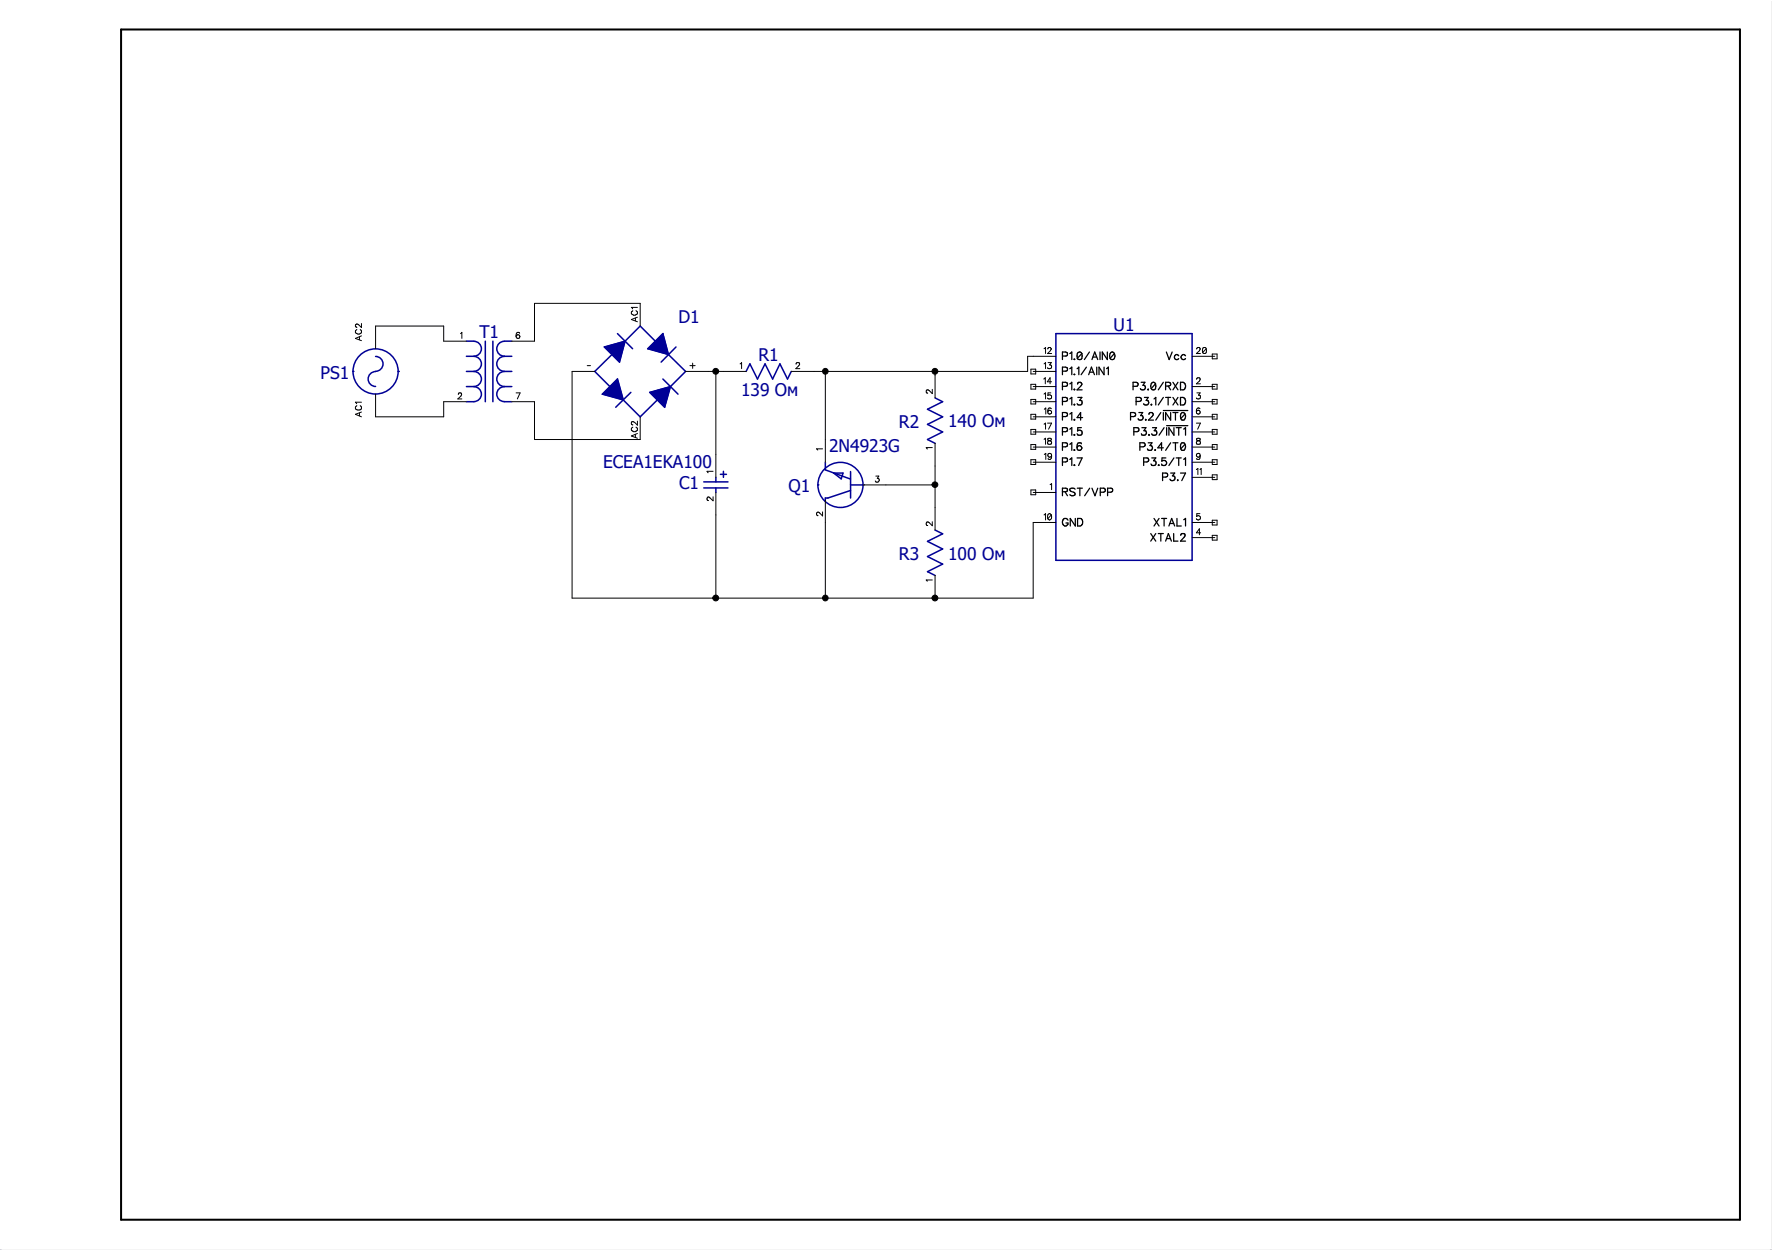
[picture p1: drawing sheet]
<svg xmlns="http://www.w3.org/2000/svg" width="297mm" height="210mm" viewBox="0 0 297 210" stroke-linecap="round" stroke-linejoin="round" font-family="sans-serif">
<g fill="#000" stroke="#000" stroke-width=".17">
<path d="M0 0h297.3v209.8h-297.3z"/>
<circle cx="120.1" cy="62.4" r=".49"/>
<circle cx="138.5" cy="62.4" r=".48"/>
<circle cx="156.9" cy="62.4" r=".49"/>
<circle cx="156.9" cy="81.4" r=".48"/>
<circle cx="120.1" cy="100.4" r=".49"/>
<circle cx="138.5" cy="100.4" r=".48"/>
<circle cx="156.9" cy="100.4" r=".49"/>
</g>
<g fill="#fff" stroke="#fff" stroke-width=".17">
<path d="M0 0h297.3v209.8h-297.3z"/>
<path d="M.3 0h296.7v209.8h-296.7z"/>
</g>
<g fill="none" stroke="#000" stroke-width=".17">
<path d="M59.9 55.3l-.2 .2a.48 .48 0 0 0 .5 .6 .48 .48 0 0 0 .4-.6l-.1-.2M60.3 56.6v.4M60.7 56.4l-1.1 .4 1.1 .4M60.7 54.3v.7l-.5-.5-.3-.1-.3 .2v.2l.3 .2M77.3 56l.2-.2v1M78.3 57.3h-3.8v-2.5h-11.5v3.8M86.7 56.4l.2-.2 .2 .1a.32 .32 0 0 1 0 .5 .32 .32 0 0 1-.4-.1zM87.2 56v-.1l-.3-.1a.52 .52 0 0 0-.3 .7M106.2 52.2a.39 .39 0 0 0-.2 .4 .39 .39 0 0 0 .3 .3h.3a.39 .39 0 0 0 .4-.3 .39 .39 0 0 0-.3-.4M106.6 53.4v.5M107 53.3l-1 .4 1 .3M107 51.6h-1l.2 .3"/>
<path d="M107.4 54.8v-3.9h-17.7v6.4h-3.8M175.2 58.6l.3-.3v1.1M175.9 58.6l.1-.3h.2l.2 .3-.6 .8h.7M177.2 59.8h-4.7v2.6h-39.7M200.1 59.8h3.8M200.8 58.6l.2-.3 .3 .1 .1 .2-.1 .3-.5 .5h.7M202.4 58.6l-.6 .6M202.4 58.6v-.2l-.3-.1a.58 .58 0 0 0-.3 .9M202.4 58.6l.1 .3-.1 .4h-.5l-.1-.1M203.5 59.5h.8v.8h-.8zM59.9 68.1a.41 .41 0 0 0-.2 .6 .41 .41 0 0 0 .6 .2 .38 .38 0 0 0 .4-.3 .38 .38 0 0 0-.2-.5M60.3 69.4v.4"/>
<path d="M60.7 69.2l-1.1 .4 1.1 .4M60.7 67.5h-1.1l.3 .3M63 66.2v3.8h11.5v-2.5h3.8M76.9 66.2l.2-.2h.3l.1 .2-.2 .3-.5 .5h.7M85.9 67.5h3.8v6.3h17.7v-3.8M86.6 66h.7l-.5 1M98.6 61.4h.5M99.8 62.4h-3.8v38h77.4v-12.7h3.8M106.2 71.7a.39 .39 0 0 0-.2 .5 .39 .39 0 0 0 .3 .3 .45 .45 0 0 0 .6-.2 .45 .45 0 0 0-.1-.5l-.1-.1M106.6 73v.4M107 70.7v.7l-.5-.5-.3-.1-.2 .1v.3l.2 .1M107 72.8l-1 .4 1 .4"/>
<path d="M115.1 62.4h10.1M115.8 61.4h.9M116.2 61v.9M119.7 79.1h-1l.1 .3M120.1 62.4h.1M120.1 62.4v17.8M124.2 61.1l.3-.2v1M133.6 61.1a.3 .3 0 0 1 .3-.2 .3 .3 0 0 1 .3 .3l-.6 .7h.6M138 75.4h-1l.2 .2M138.5 62.4v15.2M147 79.9h.5l-.3 .4 .2 .1 .2 .2-.2 .3a.33 .33 0 0 1-.5-.1M156.5 65.4v.7l-.5-.5-.4-.1-.2 .1v.2l.3 .2"/>
<path d="M156.5 75.2h-1.1l.2 .2M156.9 62.4v4.4M156.9 74.4v14.6M173 62h.8v.8h-.8zM173 64.5h.8v.8h-.8zM173 67.1h.8v.7h-.8zM173 69.6h.8v.8h-.8zM173 72.1h.8v.8h-.8zM173 74.7h.8v.8h-.8zM173 77.2h.8v.8h-.8zM173.4 70h3.8M173.4 62.4h3.8"/>
<path d="M173.4 67.5h3.8M173.4 64.9h3.8M173.4 72.5h3.8M173.4 75.1h3.8M173.4 77.6h3.8M175.2 63.6l.2-.2v1M175.2 61.1l.3-.2v1M175.2 66.2l.3-.2v1M175.2 71.2l.3-.1v1M175.2 73.8l.3-.2v1M175.3 68.7l.2-.2v1M175.3 76.3l.2-.2v1.1"/>
<path d="M175.8 71.1h.7l-.5 1M175.9 60.9h.5l-.3 .4a.35 .35 0 0 1 .3 .5 .35 .35 0 0 1-.6-.1M175.9 73.6v.3l.5 .3v.3l-.2 .1-.3-.1-.1-.2 .1-.2 .5-.3v-.2zM176.4 66h-.5v.4a.37 .37 0 0 1 .5 0 .37 .37 0 0 1-.1 .5 .37 .37 0 0 1-.5-.1M176.4 68.6l-.3-.1a.52 .52 0 0 0-.2 .7M176.5 76.5a.49 .49 0 0 1-.4 .7l-.2-.2M176.5 64.1h-.7l.4-.7v1M200.1 70h3.8M200.1 67.5h3.8M200.1 64.9h3.8M200.1 72.5h3.8M200.1 75.1h3.8"/>
<path d="M200.1 77.6h3.8M200.8 71.1h.7l-.5 1M200.8 78.8l.2-.1v1M200.8 63.7v-.1a.31 .31 0 0 1 .3-.2 .31 .31 0 0 1 .3 .2l-.1 .4-.5 .4h.7M200.9 66h.5l-.3 .4a.35 .35 0 0 1 .3 .5 .35 .35 0 0 1-.6-.1M200.9 73.6v.3l.4 .2 .2 .2a.32 .32 0 0 1-.5 .3 .32 .32 0 0 1 0-.5l.4-.2v-.2l-.2-.1zM201.4 68.6l-.3-.1a.52 .52 0 0 0-.3 .7M201.4 78.8l.2-.1v1M201.4 76.5a.49 .49 0 0 1-.4 .7l-.2-.2M203.5 64.5h.8v.8h-.8zM203.5 67.1h.8v.7h-.8zM203.5 69.6h.8v.8h-.8z"/>
<path d="M203.5 72.1h.8v.8h-.8zM203.5 74.7h.8v.8h-.8zM203.5 77.2h.8v.8h-.8zM203.5 79.7h.8v.8h-.8zM119.7 83.4v.7l-.7-.6a.29 .29 0 0 0-.3 .2 .29 .29 0 0 0 .1 .4h.1M120.1 82.7v17.7M138 86v.6l-.5-.6a.29 .29 0 0 0-.5 .2 .29 .29 0 0 0 .3 .4M138.5 84v16.4M144.9 81.4h12M156.5 87.6v.7l-.8-.6a.3 .3 0 0 0-.3 .2 .3 .3 0 0 0 .3 .3M156.5 97.4h-1.1l.2 .2M156.9 96.6v3.8"/>
<path d="M173 82.3h.8v.8h-.8zM173.4 82.7h3.8M175.2 86.5l.3-.2v1M176.2 81.4l.3-.2v1M176.4 86.5l.1 .2a.45 .45 0 0 1-.4 .6l-.2-.2M176.4 86.5l-.3-.2a.58 .58 0 0 0-.2 .8M176.4 86.5l-.5 .6M200.1 90.3h3.8M200.1 87.7h3.8M200.1 80.2h3.8M201.4 86.3h-.5l-.1 .4a.36 .36 0 0 1 .6 0 .36 .36 0 0 1-.1 .5 .36 .36 0 0 1-.5-.1M201.5 89.5h-.7l.5-.7v1"/>
<path d="M203.5 87.4h.8v.8h-.8zM203.5 89.9h.8v.8h-.8zM156.9 100.4h.1"/>
<circle cx="176.2" cy="76.5" r=".33"/>
<circle cx="176.2" cy="69.2" r=".31"/>
<circle cx="201.1" cy="76.5" r=".31"/>
<circle cx="201.1" cy="69.2" r=".33"/>
</g>
<g fill="none" stroke="#000096" stroke-width=".25">
<path d="M63 59.9a1.25 1.25 0 0 1 1.3 1.2 1.25 1.25 0 0 1-1.3 1.2M78.3 57.3h1.2M79.5 57.3a1.25 1.25 0 0 1 1.3 1.3 1.25 1.25 0 0 1-1.3 1.2h-1.2M79.5 59.9a1.25 1.25 0 0 1 1.3 1.2 1.25 1.25 0 0 1-1.3 1.2M81.4 57.3v10.2M82.7 57.3v10.2M84.6 57.3a1.25 1.25 0 0 0-1.2 1.3 1.25 1.25 0 0 0 1.2 1.2h1.3M84.6 59.9a1.25 1.25 0 0 0-1.2 1.2 1.25 1.25 0 0 0 1.2 1.2M84.6 57.3h1.3M101.4 58.3l3.5-1-.9 3.5zM102.7 59.5l-2.9 2.9 2.6 2.5M103.6 56l2.6 2.6"/>
<path d="M104.9 57.3l2.5-2.5 2.6 2.5M111.3 56l.9 3.5-3.5-.9zM112.2 59.5l2.9 2.9-2.6 2.5M113.5 58.3l-2.5 2.5M177.2 56h22.9v38.1h-22.9zM59.2 62.4h.1M59.2 62.4a3.8 3.8 0 0 1 3.8-3.8 3.8 3.8 0 0 1 3.8 3.8M59.2 62.4a3.8 3.8 0 0 0 3.8 3.8 3.8 3.8 0 0 0 3.8-3.8M63 62.4a1.25 1.25 0 0 0-1.2 1.2 1.25 1.25 0 0 0 1.2 1.3M66.8 62.4h.1M78.3 62.4h1.2a1.25 1.25 0 0 1 1.3 1.2 1.25 1.25 0 0 1-1.3 1.3h-1.2M78.3 67.5h1.2"/>
<path d="M79.5 64.9a1.25 1.25 0 0 1 1.3 1.3 1.25 1.25 0 0 1-1.3 1.2M84.6 64.9a1.25 1.25 0 0 0-1.2 1.3 1.25 1.25 0 0 0 1.2 1.2M84.6 67.5h1.3M85.9 62.4h-1.3a1.25 1.25 0 0 0-1.2 1.2 1.25 1.25 0 0 0 1.2 1.3h1.3M101.1 66.2l2.5-2.6 1 3.6zM104.6 67.2l2.8 2.8 2.9-2.8M105.9 65.9l-2.6 2.5M109.1 65.9l3.4-1-1 3.5zM111.3 63.6l2.5 2.6M120.9 79.7h1M121.4 79.1v1.1M125.2 62.4l.7-1.3 1.2 2.5 1.3-2.5 1.3 2.5 1.2-2.5 1.3 2.5 .6-1.2"/>
<path d="M138.5 78.9l4.2 1.6M138.5 77.6v1.3M139.9 79.4h1.6l-.3 1zM142.7 79.2v4.4M156.9 66.8l1.3 .7-2.5 1.2 2.5 1.3-2.5 1.3 2.5 1.2-2.5 1.3 1.2 .6M118.1 80.9h4.1M118.1 81.9h4.1M120.1 80.2v.7M120.1 81.9v.8M137.2 81.4h.1M142.7 81.4h2.1M142.7 82.4l-3.8 1.2h-.4v.4"/>
<path d="M144.9 81.4h.1M156.9 89l1.3 .6-2.5 1.3 2.5 1.3-2.5 1.3 2.5 1.2-2.5 1.3 1.2 .6"/>
<circle cx="141.1" cy="81.4" r="3.8"/>
</g>
<g fill="#000096" stroke="#000096" stroke-width=".17">
<path d="M101.4 58.3l3.5-1-.9 3.5z"/>
<path d="M111.3 56l.9 3.5-3.5-.9z"/>
<path d="M101.1 66.2l2.5-2.6 1 3.6z"/>
<path d="M109.1 65.9l3.4-1-1 3.5z"/>
</g>
<g fill="none" stroke="#000" stroke-width=".21">
<path d="M178.3 59.8h.6a.34 .34 0 0 0 .3-.2 .34 .34 0 0 0-.1-.4l-.2-.1h-.6v1.3M179.5 59.4l.4-.3v1.3M181.6 59.4a.41 .41 0 0 0-.4-.3 .41 .41 0 0 0-.4 .3v.8M181.6 59.4v.8a.44 .44 0 0 1-.8 0M181.6 59.4l-.8 .8M182.8 59.1l-.8 1.3M183.4 60h.6M184.6 59.1v1.3M185.8 59.1v1.3l-.8-1.3v1.3M187 59.4a.38 .38 0 0 0-.3-.3 .38 .38 0 0 0-.4 .3l-.1 .3 .1 .5M187 59.4a.59 .59 0 0 1 .1 .7 .59 .59 0 0 1-.7 .2l-.1-.1M187 59.4l-.7 .8"/>
<path d="M195.7 59.1l.5 1.3 .5-1.3M197.8 59.7a.4 .4 0 0 0-.6 0 .4 .4 0 0 0 0 .6 .4 .4 0 0 0 .6-.1M199 59.7a.42 .42 0 0 0-.7 0 .42 .42 0 0 0 0 .6 .42 .42 0 0 0 .7-.1M178.3 62.3h.6a.34 .34 0 0 0 .3-.2 .34 .34 0 0 0-.1-.3l-.2-.1h-.6v1.2M178.3 64.9h.6a.34 .34 0 0 0 .3-.2 .34 .34 0 0 0-.1-.4l-.2-.1h-.6v1.3M178.3 67.4h.6l.2-.1v-.4l-.2-.2h-.6v1.3M178.3 70h.6l.2-.2v-.4l-.2-.1h-.6v1.2M178.3 72.5h.6l.3-.3a.31 .31 0 0 0-.3-.4h-.6v1.3M178.3 75h.6l.3-.2a.31 .31 0 0 0-.3-.4h-.6v1.2M178.3 77.6h.6l.3-.3a.32 .32 0 0 0-.3-.4h-.6v1.3M179.5 61.9l.4-.2v1.2M179.5 64.4l.4-.2v1.3"/>
<path d="M179.5 67l.4-.3v1.3M179.5 69.5l.4-.2v1.2M179.5 72.1l.4-.3v1.3M179.5 74.6l.4-.2v1.2M179.5 77.2l.4-.3v1.3M180.3 62.9h.1zM180.3 60.3h.1zM180.3 65.3l.1 .1-.1 .1zM180.3 67.9l.1 .1h-.1zM180.3 70.4l.1 .1h-.1zM180.3 73h.1l-.1 .1zM180.3 75.5l.1 .1h-.1z"/>
<path d="M180.3 78l.1 .1-.1 .1zM180.8 76.9h.8l-.6 1.3M180.8 61.9l.3-.2v1.2M180.8 64.5l.3-.3h.2l.3 .4-.8 .9h.8M180.9 66.7h.7l-.4 .5a.4 .4 0 0 1 .4 .5 .4 .4 0 0 1-.5 .3l-.3-.2M181.5 71.8h-.6l-.1 .6a.44 .44 0 0 1 .7 0 .44 .44 0 0 1-.1 .6 .44 .44 0 0 1-.6-.2M181.5 74.5l-.1-.1a.47 .47 0 0 0-.6 .2v.6M181.7 70.1h-.9l.6-.8v1.2M182.3 61.7l-.9 1.2M182.7 62.9l.5-1.2 .5 1.2M182.9 62.5h.6M183.3 60.4l.4-1.3 .5 1.3"/>
<path d="M184.1 61.7v1.2M185.3 61.7v1.2l-.9-1.2v1.2M185.7 61.9l.3-.2v1.2M189.7 70h.6l.2-.2v-.4l-.2-.1h-.6v1.2M190.2 64.9l.7-.1 .1-.4-.3-.2h-.5v1.3M190.3 72.5h.5l.3-.3a.31 .31 0 0 0-.3-.4h-.5v1.3M190.7 67.4l.7-.1 .2-.3-.4-.3h-.5v1.3M191.1 69.3h.7l-.4 .5a.42 .42 0 0 1 .4 .6 .42 .42 0 0 1-.7 .1l-.1-.2M191.3 75l.8-.1 .1-.1-.1-.4h-.8v1.2M191.5 64.2h.7l-.4 .5h.3l.1 .3a.46 .46 0 0 1-.3 .5 .46 .46 0 0 1-.5-.2M191.6 71.8h.7l-.3 .5a.4 .4 0 0 1 .4 .5 .4 .4 0 0 1-.5 .3l-.3-.1v-.2M191.9 77.6l.8-.1 .1-.2-.1-.4h-.8v1.3"/>
<path d="M192.1 66.7h.6l-.3 .5a.42 .42 0 0 1 .4 .6 .42 .42 0 0 1-.7 .2l-.2-.2M192.3 70.4l.1 .1h-.1zM192.7 65.3v.2l-.1-.1zM192.7 74.4h.6l-.3 .4a.42 .42 0 0 1 .3 .7 .42 .42 0 0 1-.7-.1M192.8 69.6l.2-.3h.3l.2 .4-.8 .8h.9M192.8 73h.1l-.1 .1zM193.2 68l.1-.1v.1zM193.3 76.9h.7l-.4 .5a.43 .43 0 0 1 .4 .4 .43 .43 0 0 1-.3 .4 .43 .43 0 0 1-.5-.3M193.4 71.8h.7l-.4 .5a.4 .4 0 0 1 .4 .5 .4 .4 0 0 1-.5 .3l-.3-.3M193.7 67l.3-.3v1.3M193.8 75.6l.1-.1v.1zM193.9 64.4a.38 .38 0 0 0-.3-.2 .38 .38 0 0 0-.4 .2l-.1 .3 .1 .6"/>
<path d="M193.9 64.4v.9l-.1 .1h-.5l-.1-.1M193.9 64.4l-.7 .9M194.4 78.1l.1-.1v.1zM194.8 69.3l-.8 1.2M195.2 64.2l-.8 1.3M195.2 66.7l-.8 1.3M195.2 69.3v1.2M195.2 68.9h4.1M195.2 75.2h-.9l.6-.8v1.2M195.4 71.8l-.9 1.3M195.6 64.8h.6l.2-.1v-.4l-.2-.1h-.6v1.3M195.6 66.7h.9"/>
<path d="M195.7 76.9h-.7v.5a.45 .45 0 0 1 .7 0 .45 .45 0 0 1-.1 .7 .45 .45 0 0 1-.7-.2M195.8 71.8v1.3M195.8 71.5h3.5M196 64.8l.5 .7M196 66.7v1.3M196.5 69.3v1.2l-.9-1.2v1.2M196.5 79.4h.6l-.3 .5a.43 .43 0 0 1 .4 .4 .43 .43 0 0 1-.4 .5 .43 .43 0 0 1-.5-.3M196.5 74.4l-.9 1.2M196.8 64.2l.9 1.3M196.8 66.7l.9 1.3M196.8 69.3h.9M196.8 74.4h.9"/>
<path d="M197 71.8v1.3l-.8-1.3v1.3M197 76.9l-.8 1.3M197.3 69.3v1.2M197.3 74.4v1.2M197.4 71.8h.8M197.4 76.9h.8M197.7 64.2l-.9 1.3M197.7 66.7l-.9 1.3M197.8 71.8v1.3M197.8 76.9v1.3M198.1 64.2h.4a.68 .68 0 0 1 .5 .6 .68 .68 0 0 1-.5 .7h-.4zM198.1 66.7h.4a.68 .68 0 0 1 .5 .7 .68 .68 0 0 1-.5 .6h-.4z"/>
<path d="M198.1 79.4h.9l-.7 1.3M198.7 72.1l.3-.3v1.3M198.7 77.2l.3-.3v1.3M198.9 69.5a.38 .38 0 0 0-.4-.2 .38 .38 0 0 0-.3 .2v.8M198.9 74.6a.42 .42 0 0 0-.6-.2l-.2 .5 .1 .5M198.9 69.5a.61 .61 0 0 1 0 .7 .61 .61 0 0 1-.6 .3l-.1-.2M198.9 74.6a.61 .61 0 0 1 0 .7 .61 .61 0 0 1-.6 .3l-.1-.2M198.9 69.5l-.7 .8M198.9 74.6l-.7 .8M178.3 82.6l.7-.1 .1-.4-.2-.1h-.6v1.2M178.7 82.6l.5 .6M179.2 87.4a.48 .48 0 0 0-.5-.3 .48 .48 0 0 0-.4 .4 .53 .53 0 0 0 .2 .7 .53 .53 0 0 0 .7-.2v-.2h-.3"/>
<path d="M180.4 82.1l-.3-.1h-.4l-.2 .1 .2 .3 .6 .3 .1 .2a.5 .5 0 0 1-.4 .4 .5 .5 0 0 1-.5-.2M180.5 87.1v1.2l-.9-1.2v1.2M180.8 82h.9M180.8 87.1h.5a.68 .68 0 0 1 .4 .6 .68 .68 0 0 1-.4 .6h-.5zM181.2 82v1.2M182.9 82l-.9 1.2M183.3 82l.5 1.2 .4-1.2M184.7 82.7l.7-.1 .1-.4-.3-.2h-.5v1.2M185.9 82.7h.5l.3-.2v-.4l-.3-.1h-.5v1.2M193.1 89.6l.9 1.3M193.7 87.1l.8 1.2M194 89.6l-.9 1.3"/>
<path d="M194.4 89.6h.8M194.5 87.1l-.8 1.2M194.8 89.6v1.3M194.9 87.1h.9M195.1 80.1h.6l.3-.2a.31 .31 0 0 0-.3-.5h-.6v1.3M195.4 87.1v1.2M195.6 90.9l.5-1.3 .5 1.3M195.8 90.4h.6M196.2 88.3l.4-1.2 .5 1.2M196.3 87.9h.7M197 89.6v1.3h.7M197.5 87.1v1.2h.7"/>
<path d="M197.6 80.6l.1 .1zM198.2 89.9l.2-.3 .4 .1v.4l-.7 .8h.9M198.7 87.3l.3-.2v1.2"/>
<circle cx="181.2" cy="75.2" r=".39"/>
</g>
<path d="M20.3 5h271.7v199.8h-271.7z" fill="none" stroke="#000" stroke-width=".34"/>
<g font-size="2.9" fill="#000096">
<text x="80.5" y="56.8">T1</text>
<text x="113.9" y="54.2">D1</text>
<text x="186.9" y="55.5">U1</text>
<text x="53.8" y="63.6">PS1</text>
<text x="127.3" y="60.6">R1</text>
<text x="124.4" y="66.6">139 Ом</text>
<text x="150.9" y="71.9">R2</text>
<text x="159.1" y="71.8">140 Ом</text>
<text x="139.1" y="75.8">2N4923G</text>
<text x="101.2" y="78.6">ECEA1EKA100</text>
<text x="114" y="82.2">C1</text>
<text x="132.3" y="82.7">Q1</text>
<text x="150.9" y="94.1">R3</text>
<text x="159.1" y="94">100 Ом</text>
</g>
<g font-size="2.1">
<text x="178.2" y="60.8">P1.0/AIN0</text>
<text x="178.2" y="63.3">P1.1/AIN1</text>
<text x="178.2" y="65.9">P1.2</text>
<text x="190" y="65.9">P3.0/RXD</text>
<text x="195.6" y="60.8">Vcc</text>
<text x="178.2" y="68.4">P1.3</text>
<text x="178.2" y="70.9">P1.4</text>
<text x="189.7" y="70.9">P3.2/~INT0~</text>
<text x="190.6" y="68.4">P3.1/TXD</text>
<text x="178.2" y="73.5">P1.5</text>
<text x="178.2" y="76">P1.6</text>
<text x="190.2" y="73.5">P3.3/~INT1~</text>
<text x="191.2" y="76">P3.4/T0</text>
<text x="178.2" y="83.6">RST/VPP</text>
<text x="178.2" y="78.6">P1.7</text>
<text x="191.8" y="78.6">P3.5/T1</text>
<text x="195" y="81.1">P3.7</text>
<text x="178.2" y="88.7">GND</text>
<text x="193.6" y="88.7">XTAL1</text>
<text x="193" y="91.2">XTAL2</text>
</g>
<g font-size="1.7">
<text x="61" y="57.3" transform="rotate(-90 61 57.3)">AC2</text>
<text x="77.2" y="57.2">1</text>
<text x="86.5" y="57.2">6</text>
<text x="107.3" y="54.1" transform="rotate(-90 107.3 54.1)">AC1</text>
<text x="175.1" y="59.7">12</text>
<text x="200.7" y="59.7">20</text>
<text x="115.7" y="62.2">+</text>
<text x="124.1" y="62.2">1</text>
<text x="133.5" y="62.2">2</text>
<text x="175.1" y="64.8">14</text>
<text x="175.1" y="62.2">13</text>
<text x="200.7" y="64.8">2</text>
<text x="61" y="70" transform="rotate(-90 61 70)">AC1</text>
<text x="76.8" y="67.3">2</text>
<text x="86.5" y="67.3">7</text>
<text x="156.8" y="66.2" transform="rotate(-90 156.8 66.2)">2</text>
<text x="175.1" y="67.3">15</text>
<text x="175.2" y="69.8">16</text>
<text x="200.7" y="67.3">3</text>
<text x="200.7" y="69.8">6</text>
<text x="107.3" y="73.7" transform="rotate(-90 107.3 73.7)">AC2</text>
<text x="138.4" y="75.7" transform="rotate(-90 138.4 75.7)">1</text>
<text x="156.8" y="75.5" transform="rotate(-90 156.8 75.5)">1</text>
<text x="175.1" y="72.4">17</text>
<text x="175.1" y="74.9">18</text>
<text x="175.2" y="77.5">19</text>
<text x="200.7" y="72.4">7</text>
<text x="200.7" y="74.9">8</text>
<text x="200.7" y="77.5">9</text>
<text x="120" y="79.5" transform="rotate(-90 120 79.5)">1</text>
<text x="146.8" y="81.3">3</text>
<text x="176.2" y="82.5">1</text>
<text x="200.7" y="80">11</text>
<text x="120" y="84.2" transform="rotate(-90 120 84.2)">2</text>
<text x="138.4" y="86.7" transform="rotate(-90 138.4 86.7)">2</text>
<text x="156.8" y="88.4" transform="rotate(-90 156.8 88.4)">2</text>
<text x="175.1" y="87.6">10</text>
<text x="200.7" y="87.6">5</text>
<text x="200.7" y="90.1">4</text>
<text x="156.8" y="97.7" transform="rotate(-90 156.8 97.7)">1</text>
</g>
</svg>
